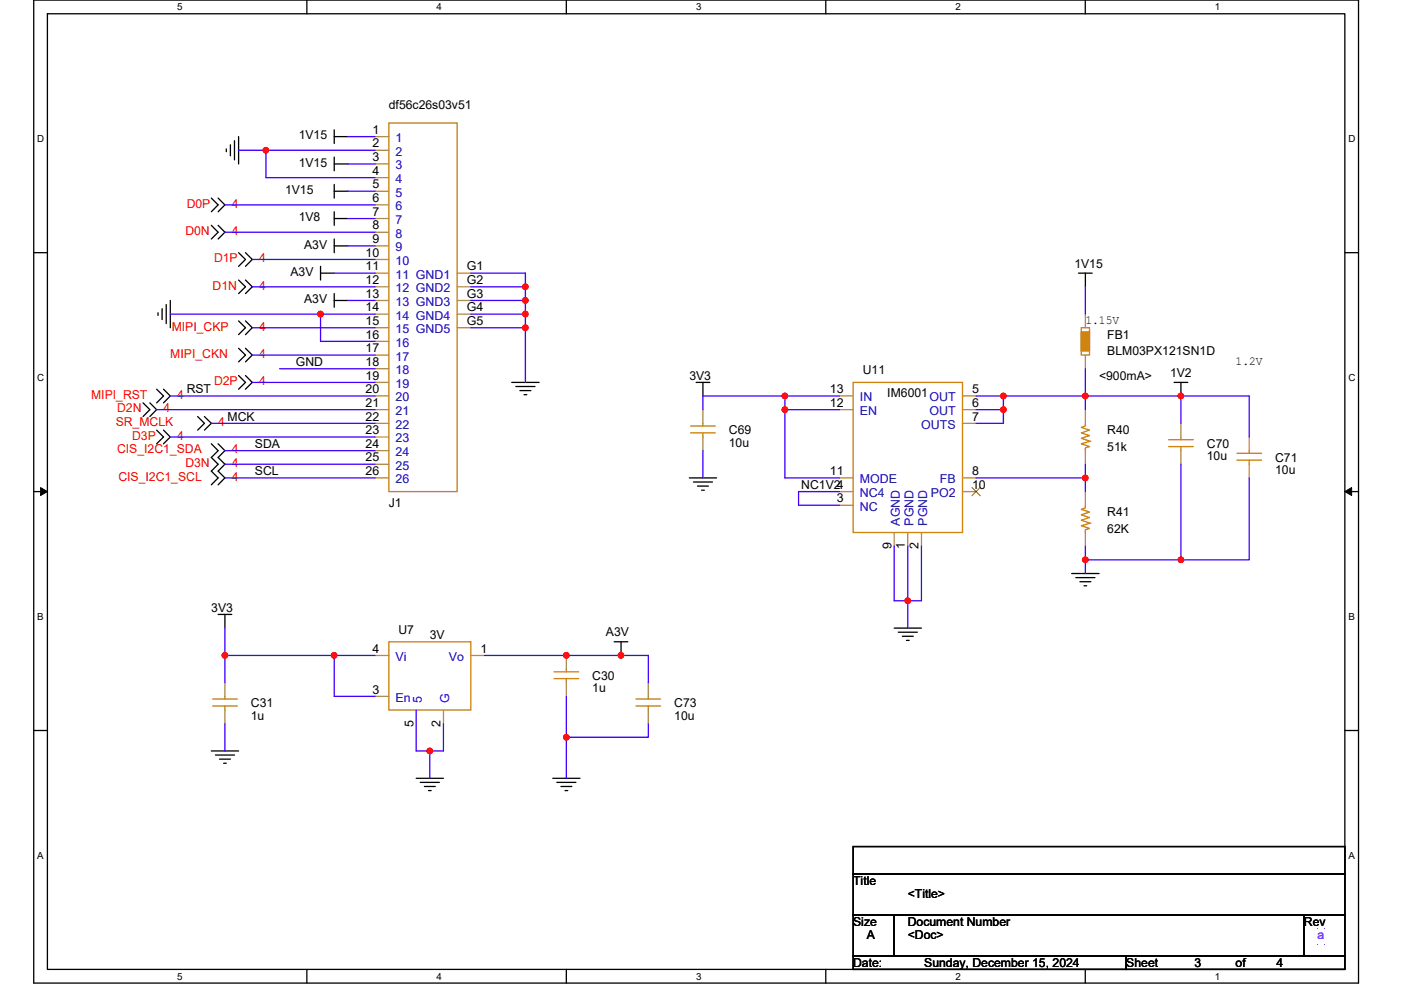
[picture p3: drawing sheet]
<svg xmlns="http://www.w3.org/2000/svg" width="297mm" height="210mm" viewBox="0 0 297 210" stroke-linecap="round" stroke-linejoin="round" font-family="sans-serif">
<path d="M7.2 0h280.8v208.5h-280.8zM10.1 2.9h275v202.7h-275z" fill="none" stroke="#000" stroke-width=".28"/>
<g fill="#fff">
<path d="M37.5 .3h1.2v2.3h-1.2z"/>
<path d="M37.5 205.9h1.2v2.3h-1.2z"/>
</g>
<path d="M65.1 0v2.9M65.1 205.6v2.9" fill="none" stroke="#000" stroke-width=".28"/>
<g fill="#fff">
<path d="M92.6 .3h1.1v2.3h-1.1z"/>
<path d="M92.6 205.9h1.1v2.3h-1.1z"/>
</g>
<path d="M120.1 0v2.9M120.1 205.6v2.9" fill="none" stroke="#000" stroke-width=".28"/>
<g fill="#fff">
<path d="M147.6 .3h1.1v2.3h-1.1z"/>
<path d="M147.6 205.9h1.1v2.3h-1.1z"/>
</g>
<path d="M175.1 0v2.9M175.1 205.6v2.9" fill="none" stroke="#000" stroke-width=".28"/>
<g fill="#fff">
<path d="M202.6 .3h1.1v2.3h-1.1z"/>
<path d="M202.6 205.9h1.1v2.3h-1.1z"/>
</g>
<path d="M230.1 0v2.9M230.1 205.6v2.9" fill="none" stroke="#000" stroke-width=".28"/>
<g fill="#fff">
<path d="M257.6 .3h1.2v2.3h-1.2z"/>
<path d="M257.6 205.9h1.2v2.3h-1.2z"/>
<path d="M7.9 28.3h1.5v2.3h-1.5z"/>
<path d="M285.9 28.3h1.5v2.3h-1.5z"/>
<path d="M7.9 78.9h1.5v2.3h-1.5z"/>
<path d="M285.9 78.9h1.5v2.3h-1.5z"/>
</g>
<path d="M7.2 53.6h2.9M285.1 53.6h2.9" fill="none" stroke="#000" stroke-width=".28"/>
<g fill="#fff">
<path d="M7.9 129.6h1.4v2.3h-1.4z"/>
<path d="M285.9 129.6h1.3v2.3h-1.3z"/>
</g>
<path d="M7.2 104.3h2.9M285.1 104.3h2.9" fill="none" stroke="#000" stroke-width=".28"/>
<path d="M8.6 103.4l1.5 .9-1.5 .8zM285.1 104.3l1.5-.9v1.7z" fill="#000" stroke="#000" stroke-width=".21"/>
<g fill="#fff">
<path d="M7.9 180.3h1.4v2.3h-1.4z"/>
<path d="M285.9 180.3h1.4v2.3h-1.4z"/>
</g>
<g fill="none" stroke="#000" stroke-width=".28">
<path d="M48 31.6v.6M48.8 30.7v2.3M49.7 29.8v4.1M50.6 29v5.8M70.9 34.8h2.9M70.9 33.3v2.9M70.9 29h2.9M70.9 27.5v2.9M70.9 39.1v2.9M44.8 42l1.4 1.5-1.4 1.4M44.8 47.8l1.4 1.5-1.4 1.4M46.2 42l1.5 1.5-1.5 1.4"/>
<path d="M46.2 47.8l1.5 1.5-1.5 1.4M50.6 53.6l1.4 1.4-1.4 1.5M50.6 59.4l1.4 1.4-1.4 1.5M52 53.6l1.5 1.4-1.5 1.5M52 59.4l1.5 1.4-1.5 1.5M68 57.9h2.9M68 56.5v2.9M70.9 40.6h2.9M70.9 46.4h2.9M70.9 44.9v2.9M70.9 52.2h2.9M70.9 50.7v2.9"/>
<path d="M228.7 57.9h2.9M230.1 57.9v2.9M33.5 66.3v.6M34.4 65.5v2.3M35.2 64.6v4M36.1 63.7v5.8M50.6 68.1l1.4 1.4-1.4 1.5M50.6 73.9l1.4 1.4-1.4 1.5M50.6 79.7l1.4 1.4-1.4 1.4M52 68.1l1.5 1.4-1.5 1.5M52 73.9l1.5 1.4-1.5 1.5M52 79.7l1.5 1.4-1.5 1.4"/>
<path d="M70.9 63.7h2.9M70.9 62.3v2.9M30.3 85.4l1.5 1.5-1.5 1.4M31.8 85.4l1.4 1.5-1.4 1.4M33.2 82.6l1.5 1.4-1.5 1.4M33.2 91.2l1.5 1.5-1.5 1.4M34.7 82.6l1.4 1.4-1.4 1.4M34.7 91.2l1.4 1.5-1.4 1.4M41.9 88.3l1.4 1.5-1.4 1.4M43.3 88.3l1.5 1.5-1.5 1.4M44.8 94.1l1.4 1.5-1.4 1.4 1.4 1.5-1.4 1.4 1.4 1.5-1.4 1.4M46.2 94.1l1.5 1.5-1.5 1.4 1.5 1.5-1.5 1.4 1.5 1.5-1.5 1.4"/>
<path d="M108.5 81.1h5.8M109.4 82h4M110.2 82.8h2.4M111.1 83.7h.6M147.6 81.1h2.9M149 81.1v2.9M248.9 81.1h2.9M250.4 81.1v2.9M146.2 101.4h5.7M147 102.2h4.1M147.9 103.1h2.3M148.8 104h.5"/>
<path d="M46.2 130.3h2.9M47.7 130.3v2.9M130.2 136.1h2.9M131.7 136.1v2.9M189.6 133.2h5.8M190.5 134.1h4M191.3 135h2.3M192.2 135.8h.6M227.2 121.6h5.8M228.1 122.5h4.1M229 123.4h2.3M229.8 124.2h.6"/>
<path d="M7.2 154.9h2.9M44.8 159.3h5.8M285.1 154.9h2.9M45.7 160.1h4M46.5 161h2.3M47.4 161.9h.6M88.2 165.1h5.8M89.1 165.9h4.1M90 166.8h2.3M90.8 167.7h.6M117.2 165.1h5.8M118.1 165.9h4"/>
<path d="M118.9 166.8h2.3M119.8 167.7h.6M180.9 179.6h104.2v5.7h-104.2zM180.9 185.3h104.2v8.7h-104.2zM180.9 194h8.7v8.7h-8.7zM189.6 194h86.9v8.7h-86.9zM276.5 194h8.6v8.7h-8.6zM180.9 202.7h57.9v2.9h-57.9zM238.8 202.7h46.3v2.9h-46.3z"/>
</g>
<g fill="#f0f">
<path d="M279.2 196.8h.2v.2h-.2z"/>
<path d="M280.7 196.8h.2v.2h-.2z"/>
<path d="M280.7 200.3h.2v.2h-.2z"/>
<path d="M279.2 200.3h.2v.2h-.2z"/>
</g>
<path d="M180.9 179.6h104.2v5.7h-104.2zM180.9 185.3h104.2v8.7h-104.2zM180.9 194h8.7v8.7h-8.7zM189.6 194h86.9v8.7h-86.9zM276.5 194h8.6v8.7h-8.6zM180.9 202.7h57.9v2.9h-57.9zM238.8 202.7h46.3v2.9h-46.3z" fill="none" stroke="#000" stroke-width=".28"/>
<g fill="#f0f">
<path d="M279.2 196.8h.2v.2h-.2z"/>
<path d="M280.7 196.8h.2v.2h-.2z"/>
<path d="M280.7 200.3h.2v.2h-.2z"/>
<path d="M279.2 200.3h.2v.2h-.2z"/>
</g>
<path d="M180.9 179.6h104.2v5.7h-104.2zM180.9 185.3h104.2v8.7h-104.2zM180.9 194h8.7v8.7h-8.7zM189.6 194h86.9v8.7h-86.9zM276.5 194h8.6v8.7h-8.6zM180.9 202.7h57.9v2.9h-57.9zM238.8 202.7h46.3v2.9h-46.3z" fill="none" stroke="#000" stroke-width=".28"/>
<g fill="#f0f">
<path d="M279.2 196.8h.2v.2h-.2z"/>
<path d="M280.7 196.8h.2v.2h-.2z"/>
<path d="M280.7 200.3h.2v.2h-.2z"/>
<path d="M279.2 200.3h.2v.2h-.2z"/>
</g>
<g fill="none" stroke="#cc8006" stroke-width=".28">
<path d="M82.4 26.1h14.5v78.2h-14.5zM229.3 69.5h1.7v5.8h-1.7zM146.4 91.8h5.3M146.4 90.4h5.3M149 89.8v.6M149 91.8v.9M180.9 81.1h23.2v31.8h-23.2zM230.1 89.8v.6l-.8 .3 1.7 .5-1.7 .6 1.7 .6-1.7 .6 1.7 .6M231.3 93.6l-2 .5 1.7 .6-.9 .3v.6M247.8 94.7h5.2M247.8 93.3h5.2M250.4 92.7v.6"/>
<path d="M250.4 94.7v.9M262.3 97.6h5.2M262.3 96.2h5.2M264.9 95.6v.6M264.9 97.6v.9M230.1 107.2v.5l-.8 .3 1.7 .6-1.7 .6 1.7 .6-1.7 .5 1.7 .6M231.3 110.9l-2 .6 1.7 .6-.9 .3v.5M82.4 136.1h17.4v14.5h-17.4zM45.1 149.7h5.2M45.1 148.3h5.2M47.7 147.7v.6M47.7 149.7v.9"/>
<path d="M117.5 143.9h5.2M117.5 142.5h5.2M120.1 141.9v.6M120.1 143.9v.9M134.8 149.7h5.3M134.8 148.3h5.3M137.5 147.7v.6M137.5 149.7v.9"/>
</g>
<g fill="none" stroke="#a84" stroke-width=".28">
<path d="M79.5 29h2.9M79.5 31.9h2.9M79.5 34.8h2.9M79.5 37.7h2.9M79.5 40.6h2.9M79.5 43.5h2.9M79.5 46.4h2.9M79.5 49.3h2.9M79.5 52.2h2.9M79.5 55h2.9M79.5 57.9h2.9M96.9 57.9h2.9"/>
<path d="M79.5 60.8h2.9M79.5 63.7h2.9M79.5 66.6h2.9M79.5 69.5h2.9M79.5 72.4h2.9M79.5 75.3h2.9M79.5 78.2h2.9M96.9 60.8h2.9M96.9 63.7h2.9M96.9 66.6h2.9M96.9 69.5h2.9M230.1 75.3v2.9"/>
<path d="M230.1 66.6v2.9M79.5 81.1h2.9M79.5 84h2.9M79.5 86.9h2.9M79.5 89.8h2.9M79.5 92.7h2.9M79.5 95.6h2.9M79.5 98.5h2.9M149 86.9v2.9M149 92.7v2.9M178 86.9h2.9M178 84h2.9"/>
<path d="M204.1 84h2.8M204.1 86.9h2.8M204.1 89.8h2.8M230.1 86.9v2.9M230.1 95.6v2.9M250.4 89.8v2.9M250.4 95.6v2.9M264.9 92.7v2.9M264.9 98.5v2.9M79.5 101.4h2.9M178 107.2h2.9M178 104.3h2.9"/>
<path d="M178 101.4h2.9M189.6 112.9v2.9M192.5 112.9v2.9M195.4 112.9v2.9M204.1 101.4h2.8M204.1 104.3h2.8M230.1 104.3v2.9M230.1 112.9v2.9M79.5 139h2.9M99.8 139h2.9M120.1 139v2.9M47.7 144.8v2.9"/>
<path d="M47.7 150.6v2.9M79.5 147.7h2.9M88.2 150.6h.1M94 150.6v2.9M120.1 144.8v2.9M137.5 144.8v2.9M137.5 150.6v2.9"/>
</g>
<path d="M229.3 70.4v4h1.7v-4z" fill-rule="evenodd" fill="#cc8006" stroke="#cc8006" stroke-width=".28"/>
<path d="M206.1 103.4l1.7 1.8M207.8 103.4l-1.7 1.8" fill="none" stroke="#804000" stroke-width=".21"/>
<g fill="none" stroke="#4200ff" stroke-width=".28">
<path d="M50.6 31.9h5.8M56.4 31.9v5.8h23.1M56.4 31.9h23.1M73.8 29h5.7M73.8 34.8h5.7M47.7 43.5h31.8M47.7 49.3h31.8M53.5 55h26M70.9 57.9h8.6M73.8 40.6h5.7M73.8 46.4h5.7M73.8 52.2h5.7"/>
<path d="M99.8 57.9h11.6v2.9M36.1 66.6h31.9M53.5 60.8h26M53.5 69.5h26M53.5 75.3h26M59.3 78.2h20.2M68 66.6v5.8h11.5M68 66.6h11.5M73.8 63.7h5.7M99.8 60.8h11.6M99.8 63.7h11.6M99.8 66.6h11.6"/>
<path d="M99.8 69.5h11.6M111.4 60.8v2.9M111.4 63.7v2.9M111.4 66.6v2.9M111.4 69.5v11.6M230.1 78.2v5.8M230.1 60.8v5.8M33.2 86.9h46.3M36.1 84h43.4M36.1 92.7h43.4M44.8 89.8h34.7M47.7 95.6h31.8"/>
<path d="M47.7 98.5h31.8M53.5 81.1h26M149 95.6v5.8M166.4 84h-17.4v2.9M166.4 86.9v14.5h11.6M166.4 86.9h11.6M178 84h-11.6v2.9M206.9 84h23.2M206.9 86.9h5.8v2.9h-5.8M212.7 84v2.9M230.1 98.5v2.9M230.1 84h20.3"/>
<path d="M230.1 84v2.9M250.4 98.5v20.2M250.4 84h14.5v8.7M250.4 84v5.8M47.7 101.4h31.8M178 104.3h-8.7v2.9h8.7M189.6 115.8v11.6h2.9v5.8M192.5 115.8v11.6h2.9v-11.6M206.9 101.4h23.2M230.1 101.4v2.9M230.1 115.8v2.9M250.4 118.7h-20.3v2.9"/>
<path d="M264.9 101.4v17.3h-14.5M47.7 133.2v5.8M70.9 139h-23.2v5.8M70.9 139v8.7h8.6M70.9 139h8.6M102.7 139h34.8v5.8M47.7 153.5v5.8M88.2 150.6v8.7h2.9M91.1 159.3v5.8M94 153.5v5.8h-2.9M120.1 147.7v8.7M137.5 153.5v2.9h-17.4v8.7"/>
</g>
<g fill="#f00" stroke="#f00" stroke-width=".28">
<circle cx="56.4" cy="31.9" r=".57"/>
<circle cx="111.4" cy="60.8" r=".57"/>
<circle cx="111.4" cy="66.6" r=".57"/>
<circle cx="111.4" cy="63.7" r=".57"/>
<circle cx="67.9" cy="66.6" r=".57"/>
<circle cx="111.4" cy="69.5" r=".57"/>
<circle cx="47.7" cy="139" r=".57"/>
<circle cx="70.8" cy="139" r=".57"/>
<circle cx="120.1" cy="139" r=".57"/>
<circle cx="131.7" cy="139" r=".57"/>
<circle cx="91.1" cy="159.3" r=".57"/>
<circle cx="166.4" cy="84" r=".57"/>
<circle cx="212.7" cy="84" r=".57"/>
<circle cx="230.1" cy="84" r=".57"/>
<circle cx="166.4" cy="86.9" r=".57"/>
<circle cx="212.7" cy="86.9" r=".57"/>
<circle cx="230.1" cy="101.4" r=".57"/>
<circle cx="250.4" cy="118.7" r=".57"/>
<circle cx="230.1" cy="118.7" r=".57"/>
<circle cx="192.5" cy="127.4" r=".57"/>
<circle cx="250.4" cy="84" r=".57"/>
<circle cx="120.1" cy="156.4" r=".57"/>
</g>
<g font-size="2.6">
<text x="82.4" y="23.2">df56c26s03v51</text>
<text x="63.3" y="29.6">1V15</text>
<text x="78.9" y="28.4">1</text>
<text x="63.3" y="35.4">1V15</text>
<text x="78.9" y="31.3">2</text>
<text x="78.9" y="34.2">3</text>
<text x="60.4" y="41.1">1V15</text>
<text x="78.9" y="37.1">4</text>
<text x="78.9" y="40">5</text>
<text x="63.3" y="46.9">1V8</text>
<text x="78.9" y="42.9">6</text>
<text x="78.9" y="45.8">7</text>
<text x="64.5" y="52.7">A3V</text>
<text x="78.9" y="48.7">8</text>
<text x="78.9" y="51.6">9</text>
<text x="61.6" y="58.5">A3V</text>
<text x="77.5" y="54.4">10</text>
<text x="77.5" y="57.3">11</text>
<text x="99" y="57.3">G1</text>
<text x="227.8" y="56.8">1V15</text>
<text x="64.5" y="64.3">A3V</text>
<text x="77.5" y="60.2">12</text>
<text x="77.5" y="63.1">13</text>
<text x="99" y="60.2">G2</text>
<text x="99" y="63.1">G3</text>
<text x="77.5" y="66">14</text>
<text x="77.5" y="68.9">15</text>
<text x="77.5" y="71.8">16</text>
<text x="99" y="66">G4</text>
<text x="99" y="68.9">G5</text>
<text x="230.1" y="68.7">1.15V</text>
<text x="234.8" y="71.8">FB1</text>
<text x="62.7" y="77.6">GND</text>
<text x="77.5" y="74.7">17</text>
<text x="77.5" y="77.6">18</text>
<text x="234.8" y="75.3">BLM03PX121SN1D</text>
<text x="262" y="77.4">1.2V</text>
<text x="39.6" y="83.4">RST</text>
<text x="77.5" y="80.5">19</text>
<text x="77.5" y="83.4">20</text>
<text x="146.2" y="80.5">3V3</text>
<text x="175.9" y="83.4">13</text>
<text x="182.9" y="79.4">U11</text>
<text x="206.1" y="83.4">5</text>
<text x="233" y="80.5">&lt;900mA&gt;</text>
<text x="248.1" y="79.9">1V2</text>
<text x="48.3" y="89.2">MCK</text>
<text x="77.5" y="86.3">21</text>
<text x="77.5" y="89.2">22</text>
<text x="175.9" y="86.3">12</text>
<text x="188.1" y="84.3">IM6001</text>
<text x="206.1" y="89.2">7</text>
<text x="206.1" y="86.3">6</text>
<text x="54.1" y="95">SDA</text>
<text x="77.5" y="92.1">23</text>
<text x="77.5" y="95">24</text>
<text x="154.5" y="92.1">C69</text>
<text x="154.5" y="94.7">10u</text>
<text x="234.8" y="92.1">R40</text>
<text x="234.8" y="95.6">51k</text>
<text x="255.9" y="95">C70</text>
<text x="54.1" y="100.8">SCL</text>
<text x="77.5" y="97.9">25</text>
<text x="77.5" y="100.8">26</text>
<text x="175.9" y="100.8">11</text>
<text x="206.1" y="100.8">8</text>
<text x="255.9" y="97.6">10u</text>
<text x="270.4" y="97.9">C71</text>
<text x="270.4" y="100.5">10u</text>
<text x="82.4" y="107.5">J1</text>
<text x="169.9" y="103.7">NC1V24</text>
<text x="177.4" y="106.6">3</text>
<text x="206.1" y="103.7">10</text>
<text x="234.8" y="109.5">R41</text>
<text x="234.8" y="113">62K</text>
<text x="189" y="116.4" transform="rotate(-90 189 116.4)">9</text>
<text x="191.9" y="116.4" transform="rotate(-90 191.9 116.4)">1</text>
<text x="194.8" y="116.4" transform="rotate(-90 194.8 116.4)">2</text>
<text x="44.8" y="129.8">3V3</text>
<text x="84.5" y="134.4">U7</text>
<text x="91.1" y="135.6">3V</text>
<text x="128.5" y="135">A3V</text>
<text x="78.9" y="138.4">4</text>
<text x="101.9" y="138.4">1</text>
<text x="78.9" y="147.1">3</text>
<text x="125.6" y="144.2">C30</text>
<text x="125.6" y="146.9">1u</text>
<text x="53.2" y="150">C31</text>
<text x="53.2" y="152.6">1u</text>
<text x="87.6" y="154.1" transform="rotate(-90 87.6 154.1)">5</text>
<text x="93.4" y="154.1" transform="rotate(-90 93.4 154.1)">2</text>
<text x="143" y="150">C73</text>
<text x="143" y="152.6">10u</text>
<text x="180.9" y="187.7">Title</text>
<text x="192.5" y="190.6">&lt;Title&gt;</text>
<text x="180.9" y="196.4">Size</text>
<text x="192.5" y="196.4">Document Number</text>
<text x="276.5" y="196.4">Rev</text>
<text x="183.8" y="199.3">A</text>
<text x="192.5" y="199.3">&lt;Doc&gt;</text>
<text x="180.9" y="205">Date:</text>
<text x="196" y="205">Sunday, December 15, 2024</text>
<text x="238.8" y="205">Sheet</text>
<text x="253.3" y="205">3</text>
<text x="262" y="205">of</text>
<text x="270.7" y="205">4</text>
</g>
<g font-size="2.6" fill="#00c">
<text x="83.9" y="30.1">1</text>
<text x="83.9" y="33">2</text>
<text x="83.9" y="35.9">3</text>
<text x="83.9" y="38.8">4</text>
<text x="83.9" y="41.7">5</text>
<text x="83.9" y="44.6">6</text>
<text x="83.9" y="47.5">7</text>
<text x="83.9" y="50.4">8</text>
<text x="83.9" y="53.3">9</text>
<text x="83.9" y="56.2">10</text>
<text x="83.9" y="59.1">11 GND1</text>
<text x="83.9" y="62">12 GND2</text>
<text x="83.9" y="64.9">13 GND3</text>
<text x="83.9" y="67.8">14 GND4</text>
<text x="83.9" y="70.7">15 GND5</text>
<text x="83.9" y="73.6">16</text>
<text x="83.9" y="76.5">17</text>
<text x="83.9" y="79.4">18</text>
<text x="83.9" y="82.3">19</text>
<text x="83.9" y="85.2">20</text>
<text x="83.9" y="88.1">21</text>
<text x="182.3" y="88.1">EN</text>
<text x="182.3" y="85.2">IN</text>
<text x="197.1" y="85.2">OUT</text>
<text x="197.1" y="88.1">OUT</text>
<text x="83.9" y="91">22</text>
<text x="83.9" y="93.9">23</text>
<text x="195.3" y="91">OUTS</text>
<text x="83.9" y="96.8">24</text>
<text x="83.9" y="99.6">25</text>
<text x="83.9" y="102.5">26</text>
<text x="182.3" y="105.4">NC4</text>
<text x="182.3" y="102.5">MODE</text>
<text x="197.4" y="105.4">PO2</text>
<text x="199.3" y="102.5">FB</text>
<text x="182.3" y="108.3">NC</text>
<text x="190.8" y="111.5" transform="rotate(-90 190.8 111.5)">AGND</text>
<text x="193.7" y="111.5" transform="rotate(-90 193.7 111.5)">PGND</text>
<text x="196.6" y="111.5" transform="rotate(-90 196.6 111.5)">PGND</text>
<text x="83.9" y="140.2">Vi</text>
<text x="95.2" y="140.2">Vo</text>
<text x="83.9" y="148.9">En</text>
<text x="89.4" y="149.2" transform="rotate(-90 89.4 149.2)">5</text>
<text x="95.2" y="149.2" transform="rotate(-90 95.2 149.2)">G</text>
</g>
<g font-size="2.6" fill="#f00">
<text x="39.6" y="44">D0P</text>
<text x="49.1" y="44">4</text>
<text x="39.3" y="49.8">D0N</text>
<text x="49.1" y="49.8">4</text>
<text x="45.4" y="55.6">D1P</text>
<text x="54.9" y="55.6">4</text>
<text x="45.1" y="61.4">D1N</text>
<text x="54.9" y="61.4">4</text>
<text x="36.4" y="70.1">MIPI_CKP</text>
<text x="54.9" y="70.1">4</text>
<text x="36.1" y="75.9">MIPI_CKN</text>
<text x="54.9" y="75.9">4</text>
<text x="45.4" y="81.7">D2P</text>
<text x="54.9" y="81.7">4</text>
<text x="19.3" y="84.6">MIPI_RST</text>
<text x="24.8" y="87.5">D2N</text>
<text x="34.7" y="87.5">4</text>
<text x="37.6" y="84.6">4</text>
<text x="24.5" y="90.4">SR_MCLK</text>
<text x="28" y="93.3">D3P</text>
<text x="37.6" y="93.3">4</text>
<text x="46.2" y="90.4">4</text>
<text x="24.8" y="96.2">CIS_I2C1_SDA</text>
<text x="25.1" y="102">CIS_I2C1_SCL</text>
<text x="39.3" y="99.1">D3N</text>
<text x="49.1" y="102">4</text>
<text x="49.1" y="96.2">4</text>
<text x="49.1" y="99.1">4</text>
</g>
<text font-size="2.6" fill="#f0f" x="279.3" y="199.3">a</text>
<g font-size="2.1">
<text x="37.5" y="2.2">5</text>
<text x="92.6" y="2.2">4</text>
<text x="147.6" y="2.2">3</text>
<text x="202.6" y="2.2">2</text>
<text x="257.6" y="2.2">1</text>
<text x="7.9" y="30.1">D</text>
<text x="285.9" y="30.1">D</text>
<text x="7.9" y="80.8">C</text>
<text x="285.9" y="80.8">C</text>
<text x="7.9" y="131.4">B</text>
<text x="285.9" y="131.4">B</text>
<text x="7.9" y="182.1">A</text>
<text x="285.9" y="182.1">A</text>
<text x="37.5" y="207.8">5</text>
<text x="92.6" y="207.8">4</text>
<text x="147.6" y="207.8">3</text>
<text x="202.6" y="207.8">2</text>
<text x="257.6" y="207.8">1</text>
</g>
</svg>
